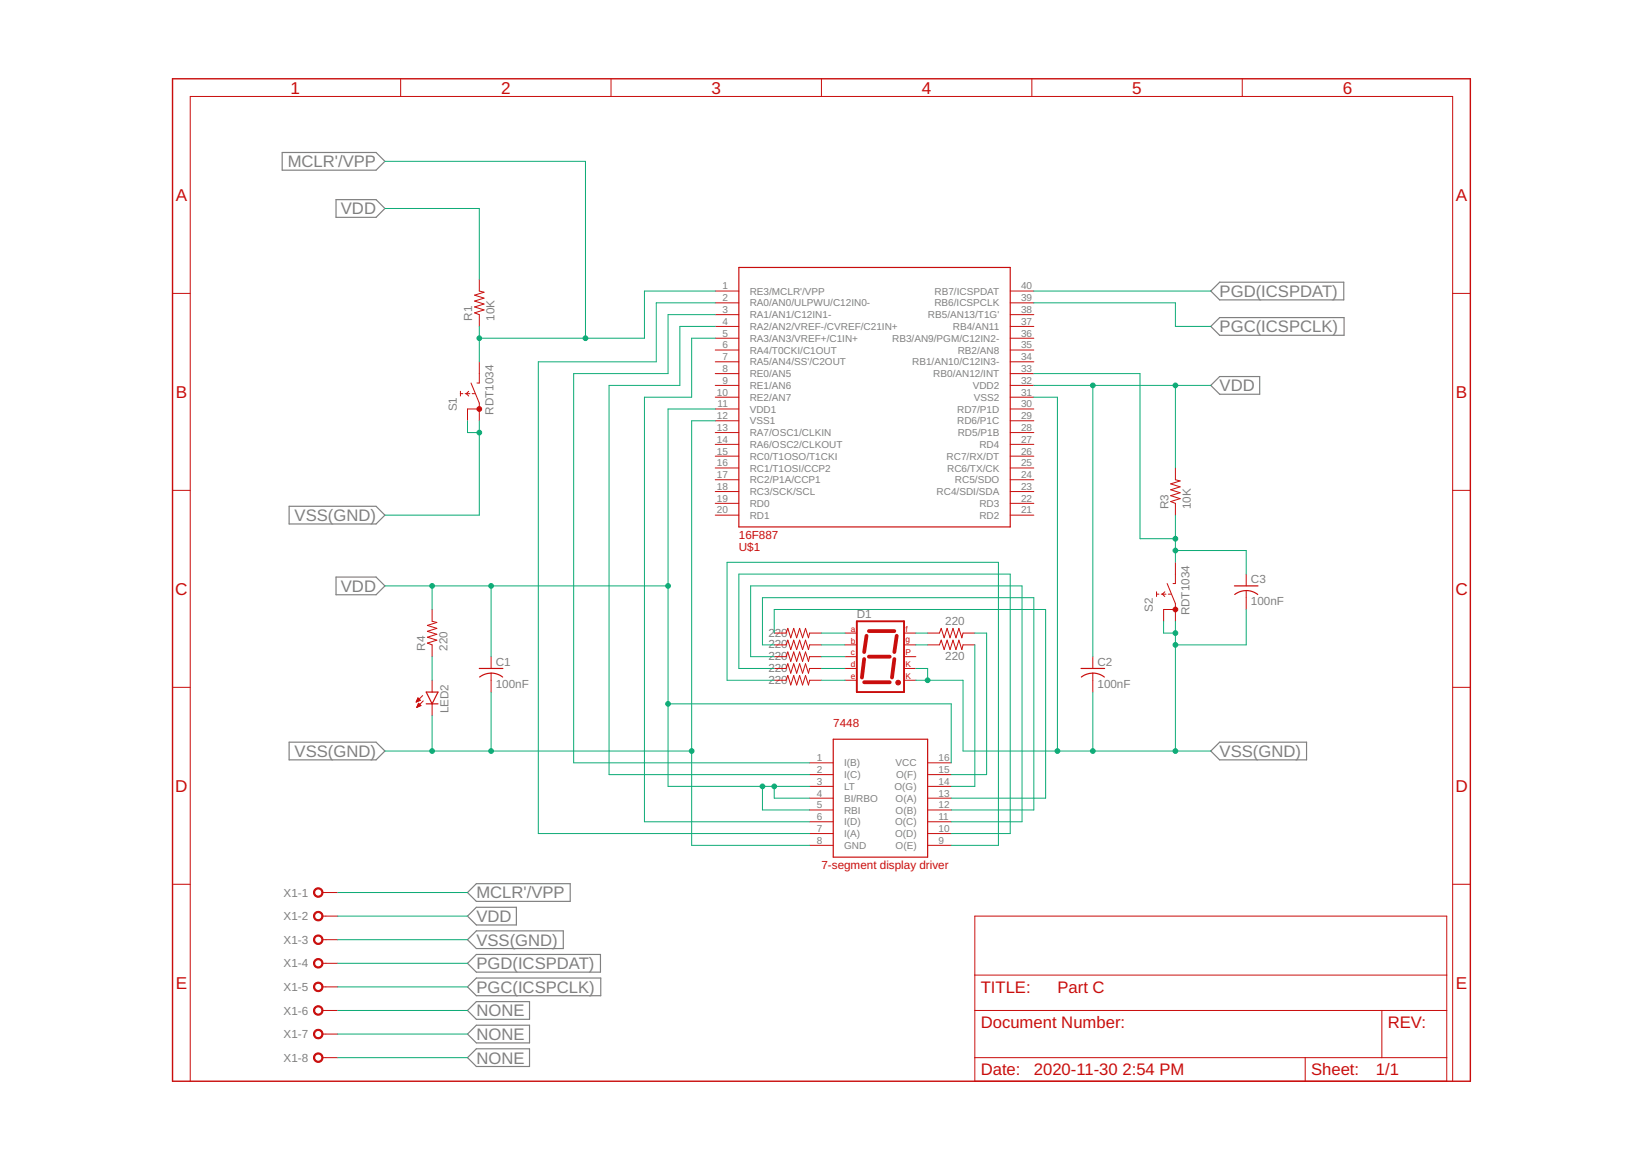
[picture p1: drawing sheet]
<svg xmlns="http://www.w3.org/2000/svg" width="1414mm" height="1000mm" viewBox="0 0 1414 1000" stroke-linecap="round" stroke-linejoin="round" font-family="sans-serif">
<g fill="none" stroke="#808080" stroke-width="1">
<path d="M243 131h81l7 8-7 8h-81zM289 172h35l7 8-7 7h-35zM1043 251l7-8h107v15h-107zM1043 281l7-7h107v15h-107zM1043 332l7-8h35v16h-35zM249 436h75l7 8-7 7h-75zM289 497h35l7 8-7 7h-35zM249 639h75l7 8-7 8h-75zM1043 647l7-8h75v16h-75zM403 769l7-8h81v15h-81zM403 789l7-7h35v15h-35zM403 809l7-7h75v15h-75z"/>
<path d="M403 830l7-8h107v15h-107zM403 850l7-7h107v15h-107zM403 870l7-7h46v15h-46zM403 891l7-8h46v15h-46zM403 911l7-8h46v16h-46z"/>
</g>
<path d="M149 68h1117v863h-1117z" fill="none" stroke="#c90d0c" stroke-width="1.2"/>
<g fill="none" stroke="#c90d0c" stroke-width=".86">
<path d="M345 68v15M526 68v15M707 68v15M889 68v15M1070 68v15M149 253h15M413 241v10l4 1-8 2 8 3-8 2 8 3-8 2 8 3-8 3 4 1v10M616 251h20M870 251h20M1251 253h15M616 261h20M616 271h20"/>
<path d="M870 261h20M870 271h20M616 281h20M616 291h20M870 281h20M870 291h20M413 312v18h-2M616 302h20M616 312h20M870 302h20M870 312h20M396 339h3"/>
<path d="M396 337v4M401 339h4M404 337l-2 2 2 2M406 330l7 17v15M407 339h2M616 322h20M616 332h20M870 322h20M870 332h20M413 352h-10v10M616 342h20M616 352h20"/>
<path d="M870 342h20M870 352h20M616 362h20M616 373h20M870 362h20M870 373h20M616 383h20M616 393h20M870 383h20M870 393h20M616 403h20M616 413h20"/>
<path d="M870 403h20M870 413h20M1012 403v10l4 1-8 3 8 2-8 3 8 2-8 3 8 3-8 2 4 2v10M149 422h15M616 423h20M616 434h20M870 423h20M870 434h20M1251 422h15M616 444h20M870 444h20M1012 484v19h-2"/>
<path d="M1073 495v10M996 512h2M996 510v4M1000 512h4M1003 510l-2 2 2 2M1005 503l7 17v15M1006 512h2M1073 509v16M372 525v10l4 1-8 3 8 2-8 3 8 2-8 3 8 2-8 3 4 2v10M1012 525h-10v10M667 556h10l1-5 3 9 2-9 3 9 3-9 2 9 3-9 2 9 1-4h10M667 545h10l1-4 3 8 2-8 3 8 3-8 2 8 3-8 2 8 1-4h10"/>
<path d="M728 556h10M728 545h10M778 556h11M778 545h11M799 556h10l1-5 3 9 3-9 2 9 3-9 2 9 3-9 2 9 1-4h10M799 545h10l1-4 3 8 3-8 2 8 3-8 2 8 3-8 2 8 1-4h10M423 566v10M423 580v16M667 566h10l1-4 3 8 2-8 3 8 3-8 2 8 3-8 2 8 1-4h10M667 576h10l1-4 3 8 2-8 3 8 3-8 2 8 3-8 2 8 1-4h10M728 566h10M728 576h10"/>
<path d="M778 566h11M778 576h11M941 566v10M941 580v16M149 592h15M364 599l-6 6M372 586v10M667 586h10l1-4 3 8 2-8 3 8 3-8 2 8 3-8 2 8 1-4h10M728 586h10M778 586h11M1251 592h15M359 604h.1"/>
<path d="M359 604h2M359 609h1M359 603h3M359 603h2M359 608h2M360 602h1M360 608h2M360 607h2M360 601h.1M360 607h1M360 606h1M360 606l2 2-3 1z"/>
<path d="M362 603l-2-2-2 4M362 603l-4 2M364 604l-5 5M372 606v10M697 657h21M799 657h20M697 667h21M697 677h21M799 667h20M799 677h20M697 688h21M697 698h21"/>
<path d="M799 688h20M799 698h20M697 708h21M697 718h21M799 708h20M799 718h20M697 728h21M799 728h20M149 762h15M278 769h13M1251 762h15M278 789h13"/>
<path d="M839 789h407v142h-407zM278 809h13M278 830h13M839 840h407M278 850h13M278 870h13M839 870h407M1190 870v41M278 891h13M278 911h13M839 911h407M1124 911v20"/>
<path d="M164 931v-848h1087v848"/>
</g>
<path d="M636 230h234v224h-234zM1063 505h20M1063 512a16 16 0 0 1 20 0M413 576h20M423 580l5 1 5 2M423 580l-5 1-5 2M931 576h20M941 580l5 1 5 2M941 580l-5 1-5 2M367 596h10l-5 10zM367 606h10M718 637h81v101h-81z" fill="none" stroke="#c90d0c" stroke-width="1"/>
<g fill="#c90d0c" stroke="#c90d0c" stroke-width=".86">
<path d="M271 766a4 4 0 0 1 7 1 4 4 0 0 1-3 6 4 4 0 0 1-5-4h1a3 3 0 0 1 4-3 3 3 0 0 1 1 5 3 3 0 0 1-5-2h-1z" fill-rule="evenodd"/>
<path d="M271 786a4 4 0 0 1 7 1 4 4 0 0 1-3 6 4 4 0 0 1-5-4h1a3 3 0 0 1 4-3 3 3 0 0 1 1 6 3 3 0 0 1-5-2l-1-1z" fill-rule="evenodd"/>
<path d="M271 807a4 4 0 0 1 7 0 4 4 0 0 1-3 6 4 4 0 0 1-5-4h1a3 3 0 0 1 4-2 3 3 0 0 1 1 5 3 3 0 0 1-5-2l-1-1z" fill-rule="evenodd"/>
<path d="M271 827a4 4 0 0 1 7 1 4 4 0 0 1-3 6 4 4 0 0 1-5-4h1a3 3 0 0 1 4-3 3 3 0 0 1 1 5 3 3 0 0 1-5-2h-1z" fill-rule="evenodd"/>
<path d="M271 847a4 4 0 0 1 7 1 4 4 0 0 1-3 6 4 4 0 0 1-5-4h1a3 3 0 0 1 4-3 3 3 0 0 1 1 6 3 3 0 0 1-5-2l-1-1z" fill-rule="evenodd"/>
<path d="M271 868a4 4 0 0 1 7 0 4 4 0 0 1-3 6 4 4 0 0 1-5-4h1a3 3 0 0 1 4-2 3 3 0 0 1 1 5 3 3 0 0 1-5-2l-1-1z" fill-rule="evenodd"/>
<path d="M271 888a4 4 0 0 1 7 1 4 4 0 0 1-3 6 4 4 0 0 1-5-4h1a3 3 0 0 1 4-3 3 3 0 0 1 1 5 3 3 0 0 1-5-2h-1z" fill-rule="evenodd"/>
<path d="M271 908a4 4 0 0 1 7 1 4 4 0 0 1-3 6 4 4 0 0 1-5-4h1a3 3 0 0 1 4-3 3 3 0 0 1 1 6 3 3 0 0 1-5-2l-1-1z" fill-rule="evenodd"/>
<circle cx="413" cy="352" r="2"/>
<circle cx="1012" cy="525" r="2"/>
<circle cx="773" cy="588" r="2"/>
</g>
<path d="M738 535h40v61h-40z" fill="none" stroke="#c90d0c" stroke-width="1.6"/>
<path d="M746 548l-2 14M748 544h22M772 548l-2 14M744 568l-2 16M748 566h18M770 568l-2 16M744 588h22" fill="none" stroke="#c90d0c" stroke-width="3.3"/>
<g fill="none" stroke="#0dab76" stroke-width=".86">
<path d="M331 139h173v152M331 180h82v61M616 251h-61v40h-142M890 251h153M616 271h-41v51h-81v335h203M616 261h-51v51h-101v406h233M890 261h122v20h31M413 281v31M616 291h-20v51h-41v366h142M616 281h-31v51h-61v335h173M890 332h153M890 322h92v142h30"/>
<path d="M941 332v234M1012 332v71M616 352h-41v325h122M890 342h21v305M403 362v11h10M413 362v82h-82M616 362h-20v366h101M1012 444v40M1012 474h61v21M331 505h244M372 505v20M423 505v61"/>
<path d="M1002 535v10h10M1012 535v112M1073 525v31h-61M667 545v-20h233v163h-81M667 556h-10v-41h233v183h-71M707 545h21M707 556h21M789 545h10M789 556h10M839 556v121h-20M839 545h11v122h-31M372 566v20"/>
<path d="M667 566h-21v-61h234v203h-61M667 576h-31v-81h234v223h-51M707 576h21M707 566h21M789 576h10v10M423 596v51M667 586h-41v-102h234v244h-41M707 586h21M789 586h40v61h214M941 596v51M372 616v31M575 606h244v51"/>
<path d="M331 647h265M657 677v21h40M667 677v11h30M291 769h112M291 789h112M291 809h112M291 830h112M291 850h112M291 870h112M291 891h112M291 911h112"/>
</g>
<g fill="#0dab76" stroke="#0dab76" stroke-width=".86">
<circle cx="413" cy="291" r="2"/>
<circle cx="504" cy="291" r="2"/>
<circle cx="941" cy="332" r="2"/>
<circle cx="1012" cy="332" r="2"/>
<circle cx="423" cy="505" r="2"/>
<circle cx="372" cy="505" r="2"/>
<circle cx="575" cy="505" r="2"/>
<circle cx="667" cy="677" r="2"/>
<circle cx="657" cy="677" r="2"/>
<circle cx="575" cy="606" r="2"/>
<circle cx="413" cy="373" r="2"/>
<circle cx="941" cy="647" r="2"/>
<circle cx="1012" cy="647" r="2"/>
<circle cx="1012" cy="545" r="2"/>
<circle cx="1012" cy="556" r="2"/>
<circle cx="911" cy="647" r="2"/>
<circle cx="799" cy="586" r="2"/>
<circle cx="423" cy="647" r="2"/>
<circle cx="372" cy="647" r="2"/>
<circle cx="596" cy="647" r="2"/>
<circle cx="1012" cy="464" r="2"/>
<circle cx="1012" cy="474" r="2"/>
</g>
<g font-size="14.8" fill="#c90d0c">
<text x="250" y="81">1</text>
<text x="431" y="81">2</text>
<text x="613" y="81">3</text>
<text x="794" y="81">4</text>
<text x="975" y="81">5</text>
<text x="1156" y="81">6</text>
<text x="151" y="173">A</text>
<text x="1254" y="173">A</text>
<text x="151" y="343">B</text>
<text x="1254" y="343">B</text>
<text x="151" y="512">C</text>
<text x="1253" y="512">C</text>
<text x="151" y="682">D</text>
<text x="1253" y="682">D</text>
<text x="151" y="852">E</text>
<text x="1254" y="852">E</text>
</g>
<g font-size="14.4" fill="#808080">
<text x="248" y="144">MCLR'/VPP</text>
<text x="294" y="185">VDD</text>
<text x="1050" y="256">PGD(ICSPDAT)</text>
<text x="1050" y="286">PGC(ICSPCLK)</text>
<text x="1050" y="337">VDD</text>
<text x="254" y="449">VSS(GND)</text>
<text x="294" y="510">VDD</text>
<text x="254" y="652">VSS(GND)</text>
<text x="1050" y="652">VSS(GND)</text>
<text x="410" y="774">MCLR'/VPP</text>
<text x="410" y="794">VDD</text>
<text x="410" y="815">VSS(GND)</text>
<text x="410" y="835">PGD(ICSPDAT)</text>
<text x="410" y="855">PGC(ICSPCLK)</text>
<text x="410" y="876">NONE</text>
<text x="410" y="896">NONE</text>
<text x="410" y="916">NONE</text>
</g>
<g font-size="14.4" fill="#c90d0c">
<text x="845" y="855">TITLE:</text>
<text x="911" y="855">Part C</text>
<text x="845" y="886">Document Number:</text>
<text x="1195" y="886">REV:</text>
<text x="845" y="926">Date:</text>
<text x="890" y="926">2020-11-30</text>
<text x="967" y="926">2:54 PM</text>
<text x="1129" y="926">Sheet:</text>
<text x="1185" y="926">1/1</text>
</g>
<g font-size="10.1" fill="#808080">
<text x="407" y="276" transform="rotate(-90 407 276)">R1</text>
<text x="426" y="276" transform="rotate(-90 426 276)">10K</text>
<text x="393" y="354" transform="rotate(-90 393 354)">S1</text>
<text x="425" y="357" transform="rotate(-90 425 357)">RDT1034</text>
<text x="1006" y="439" transform="rotate(-90 1006 439)">R3</text>
<text x="1025" y="439" transform="rotate(-90 1025 439)">10K</text>
<text x="1077" y="502">C3</text>
<text x="1077" y="521">100nF</text>
<text x="993" y="527" transform="rotate(-90 993 527)">S2</text>
<text x="738" y="533">D1</text>
<text x="1024" y="530" transform="rotate(-90 1024 530)">RDT1034</text>
<text x="814" y="538">220</text>
<text x="662" y="548">220</text>
<text x="366" y="561" transform="rotate(-90 366 561)">R4</text>
<text x="385" y="561" transform="rotate(-90 385 561)">220</text>
<text x="662" y="559">220</text>
<text x="662" y="569">220</text>
<text x="814" y="569">220</text>
<text x="427" y="573">C1</text>
<text x="945" y="573">C2</text>
<text x="662" y="579">220</text>
<text x="427" y="593">100nF</text>
<text x="662" y="589">220</text>
<text x="945" y="593">100nF</text>
<text x="386" y="614" transform="rotate(-90 386 614)">LED2</text>
<text x="244" y="772">X1-1</text>
<text x="244" y="793">X1-2</text>
<text x="244" y="813">X1-3</text>
<text x="244" y="833">X1-4</text>
<text x="244" y="854">X1-5</text>
<text x="244" y="874">X1-6</text>
<text x="244" y="894">X1-7</text>
<text x="244" y="915">X1-8</text>
</g>
<g font-size="10.1" fill="#c90d0c">
<text x="636" y="464">16F887</text>
<text x="636" y="474">U$1</text>
<text x="718" y="627">7448</text>
<text x="707" y="749">7-segment display driver</text>
</g>
<g font-size="8.6" fill="#808080">
<text x="622" y="249">1</text>
<text x="879" y="249">40</text>
<text x="646" y="254">RE3/MCLR'/VPP</text>
<text x="805" y="254">RB7/ICSPDAT</text>
<text x="622" y="259">2</text>
<text x="646" y="264">RA0/AN0/ULPWU/C12IN0-</text>
<text x="805" y="264">RB6/ICSPCLK</text>
<text x="879" y="259">39</text>
<text x="622" y="270">3</text>
<text x="879" y="270">38</text>
<text x="646" y="274">RA1/AN1/C12IN1-</text>
<text x="799" y="274">RB5/AN13/T1G'</text>
<text x="622" y="280">4</text>
<text x="879" y="280">37</text>
<text x="646" y="284">RA2/AN2/VREF-/CVREF/C21IN+</text>
<text x="821" y="284">RB4/AN11</text>
<text x="622" y="290">5</text>
<text x="879" y="290">36</text>
<text x="646" y="294">RA3/AN3/VREF+/C1IN+</text>
<text x="768" y="294">RB3/AN9/PGM/C12IN2-</text>
<text x="622" y="300">6</text>
<text x="646" y="305">RA4/T0CKI/C1OUT</text>
<text x="825" y="305">RB2/AN8</text>
<text x="879" y="300">35</text>
<text x="622" y="310">7</text>
<text x="879" y="310">34</text>
<text x="646" y="315">RA5/AN4/SS'/C2OUT</text>
<text x="785" y="315">RB1/AN10/C12IN3-</text>
<text x="622" y="320">8</text>
<text x="879" y="320">33</text>
<text x="646" y="325">RE0/AN5</text>
<text x="804" y="325">RB0/AN12/INT</text>
<text x="622" y="331">9</text>
<text x="646" y="335">RE1/AN6</text>
<text x="838" y="335">VDD2</text>
<text x="879" y="331">32</text>
<text x="617" y="341">10</text>
<text x="879" y="341">31</text>
<text x="646" y="345">RE2/AN7</text>
<text x="839" y="345">VSS2</text>
<text x="618" y="351">11</text>
<text x="879" y="351">30</text>
<text x="646" y="355">VDD1</text>
<text x="824" y="355">RD7/P1D</text>
<text x="617" y="361">12</text>
<text x="646" y="366">VSS1</text>
<text x="824" y="366">RD6/P1C</text>
<text x="879" y="361">29</text>
<text x="617" y="371">13</text>
<text x="879" y="371">28</text>
<text x="646" y="376">RA7/OSC1/CLKIN</text>
<text x="825" y="376">RD5/P1B</text>
<text x="617" y="381">14</text>
<text x="879" y="381">27</text>
<text x="646" y="386">RA6/OSC2/CLKOUT</text>
<text x="843" y="386">RD4</text>
<text x="617" y="392">15</text>
<text x="879" y="392">26</text>
<text x="617" y="402">16</text>
<text x="646" y="396">RC0/T1OSO/T1CKI</text>
<text x="815" y="396">RC7/RX/DT</text>
<text x="879" y="402">25</text>
<text x="646" y="406">RC1/T1OSI/CCP2</text>
<text x="816" y="406">RC6/TX/CK</text>
<text x="617" y="412">17</text>
<text x="879" y="412">24</text>
<text x="646" y="416">RC2/P1A/CCP1</text>
<text x="822" y="416">RC5/SDO</text>
<text x="617" y="422">18</text>
<text x="879" y="422">23</text>
<text x="646" y="426">RC3/SCK/SCL</text>
<text x="806" y="426">RC4/SDI/SDA</text>
<text x="617" y="432">19</text>
<text x="646" y="437">RD0</text>
<text x="843" y="437">RD3</text>
<text x="879" y="432">22</text>
<text x="617" y="442">20</text>
<text x="879" y="442">21</text>
<text x="646" y="447">RD1</text>
<text x="843" y="447">RD2</text>
<text x="703" y="656">1</text>
<text x="808" y="656">16</text>
<text x="703" y="666">2</text>
<text x="727" y="660">I(B)</text>
<text x="771" y="660">VCC</text>
<text x="808" y="666">15</text>
<text x="727" y="670">I(C)</text>
<text x="772" y="670">O(F)</text>
<text x="703" y="676">3</text>
<text x="808" y="676">14</text>
<text x="727" y="680">LT</text>
<text x="770" y="680">O(G)</text>
<text x="703" y="686">4</text>
<text x="808" y="686">13</text>
<text x="727" y="691">BI/RBO</text>
<text x="771" y="691">O(A)</text>
<text x="703" y="696">5</text>
<text x="727" y="701">RBI</text>
<text x="771" y="701">O(B)</text>
<text x="808" y="696">12</text>
<text x="703" y="706">6</text>
<text x="808" y="706">11</text>
<text x="727" y="711">I(D)</text>
<text x="771" y="711">O(C)</text>
<text x="703" y="717">7</text>
<text x="808" y="717">10</text>
<text x="727" y="721">I(A)</text>
<text x="771" y="721">O(D)</text>
<text x="703" y="727">8</text>
<text x="727" y="731">GND</text>
<text x="771" y="731">O(E)</text>
<text x="808" y="727">9</text>
</g>
<g font-size="7.2" fill="#c90d0c">
<text x="733" y="544">a</text>
<text x="780" y="544">f</text>
<text x="733" y="554">b</text>
<text x="780" y="553">g</text>
<text x="733" y="564">c</text>
<text x="780" y="564">P</text>
<text x="733" y="575">d</text>
<text x="780" y="575">K</text>
<text x="733" y="585">e</text>
<text x="780" y="585">K</text>
</g>
</svg>
